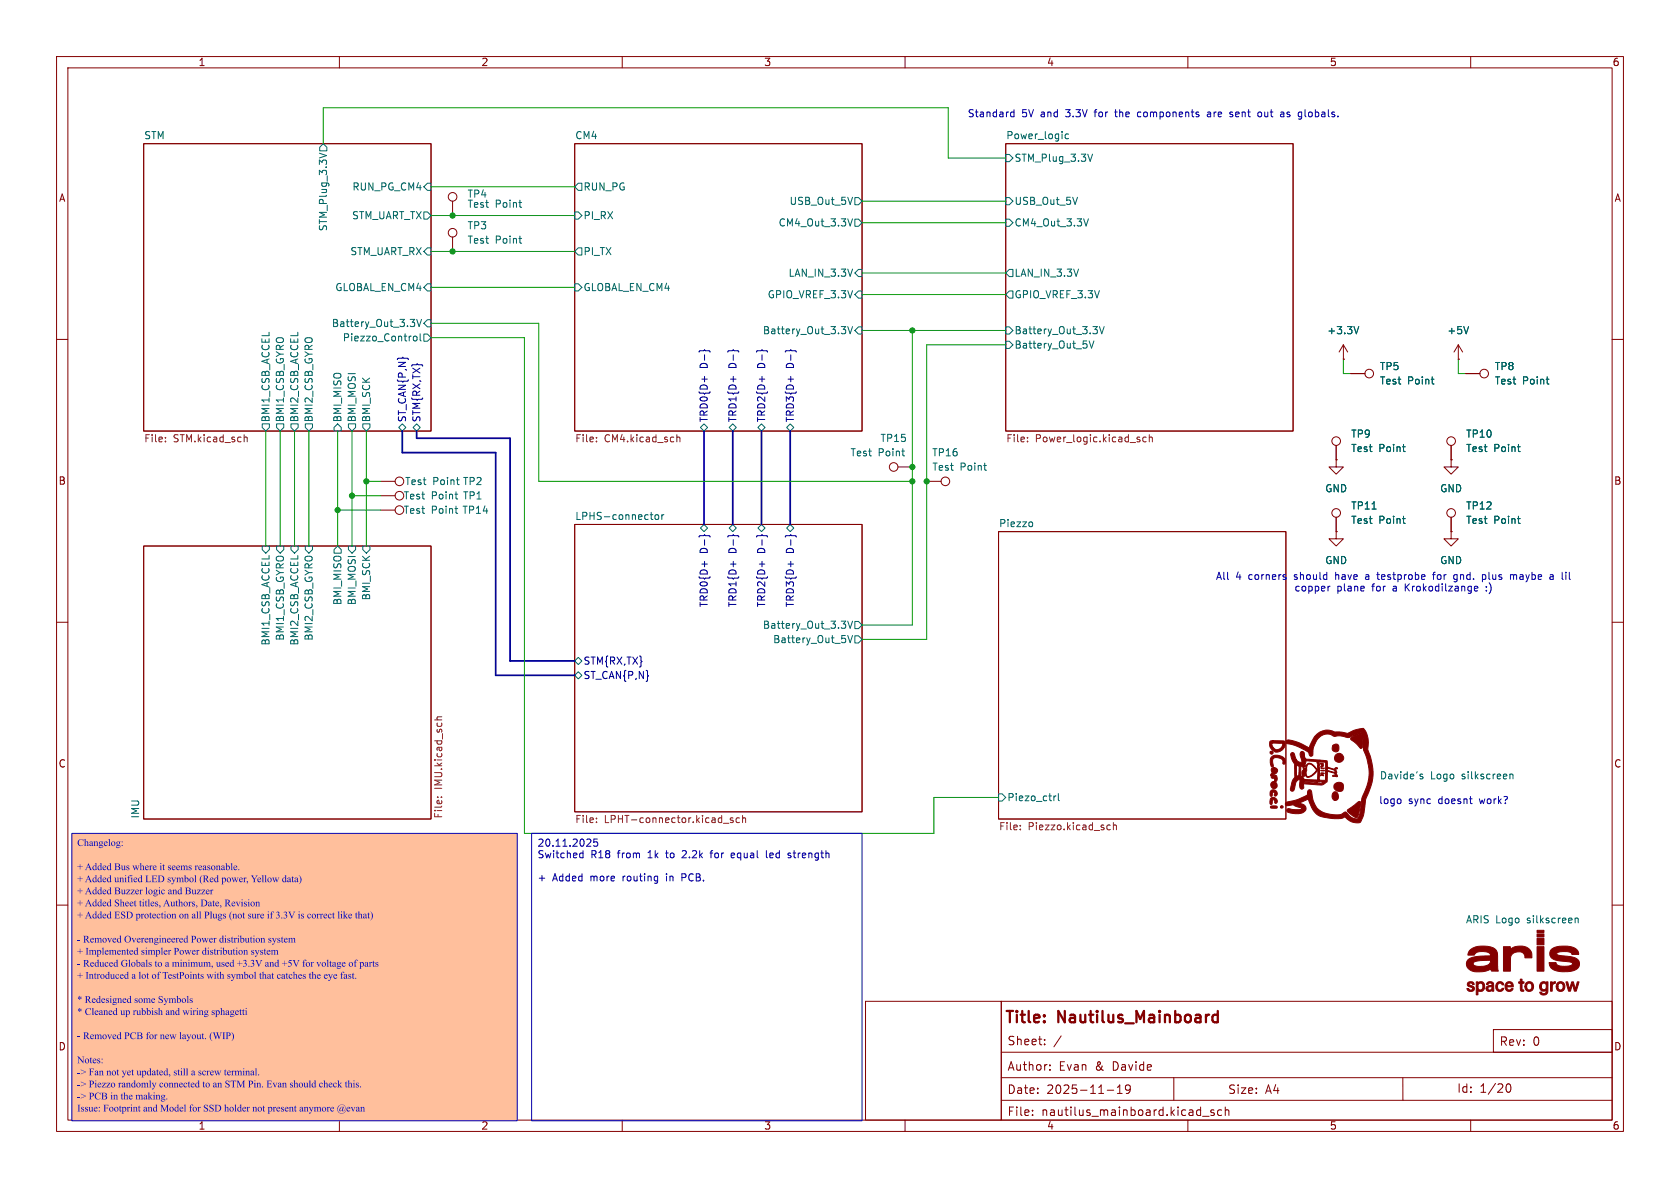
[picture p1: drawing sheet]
<svg xmlns="http://www.w3.org/2000/svg" width="297mm" height="210mm" viewBox="0 0 297 210" stroke-linecap="round" stroke-linejoin="round" font-family="sans-serif">
<g fill="none" stroke="#840000" stroke-width=".18">
<path d="M10 10h277v190h-277zM12 12h273v186h-273zM60 10v2M110 10v2M160 10v2M210 10v2M260 10v2M25.4 25.4h50.8v50.8h-50.8zM101.6 25.4h50.8v50.8h-50.8zM177.8 25.4h50.8v50.8h-50.8zM10 60h2M285 60h2"/>
<path d="M25.4 96.5h50.8v48.3h-50.8zM101.6 92.7h50.8v50.8h-50.8zM176.5 94h50.8v50.8h-50.8zM10 110h2M285 110h2M10 160h2M153 177h24v21h-24zM177 177h108v21h-108zM285 160h2M60 198v2M110 198v2M160 198v2"/>
<path d="M177 194.5h108M177 190.5h108M177 186h108M182.5 197v.2M182.5 196.3v.1M184.7 184.6v.1M184.7 183.8v.1M185.6 189v.2M185.6 188.3v.1M187.6 183.1l-1.3 2M195.7 192.7h1.2M197.5 193.3h.9"/>
<path d="M197.5 192.2l.5-.4v1.5M199.8 192.4l-.3 .3h-.3l-.2-.3 .1-.5 .4-.1 .2 .1a.99 .99 0 0 1-.3 1.4h-.3M207.5 190.5v4M210 198v2M212.6 197.3h1.2M214.6 196.3l-.3-.1-.3 .2 .1 .2 .5 .2v.3h-.6M216 196.3l-.5-.1-.2 .3v.4l.1 .2h.6M216.6 196.3l.2-.1 .4 .1 .1 .9M216.6 195.7v1.5M248 190.5v4M260 198v2M264 182h21v4h-21z"/>
<path d="M266.2 192.2l.2-.5 .2-.1a.81 .81 0 0 1 .6 .6 .81 .81 0 0 1-.3 .8h-.4l-.3-.5"/>
</g>
<path d="M214.5 179.5l.2-.1 .6 .1M215.3 178.7v2M214.5 180.6l.2 .1 .6-.1" fill="none" stroke="#840000" stroke-width=".4"/>
<path d="M12.7 147.3h78.7v50.8h-78.7z" fill="#ffbf9c"/>
<g fill="none" stroke="#840000" stroke-width=".18">
<path d="M25.4 25.4h50.8v50.8h-50.8zM80 35.6v2.5M101.6 25.4h50.8v50.8h-50.8zM177.8 25.4h50.8v50.8h-50.8zM80 41.9v2.6M236.2 78.7v2.6M237.5 63.5h.1M237.5 61l-.8 1.2M237.5 61l.8 1.2M237.5 61v2.5M238.8 66h2.5M256.5 78.7v2.6"/>
<path d="M257.8 63.5h.1M257.8 61l-.8 1.2M257.8 61l.8 1.2M257.8 61v2.5M259.1 66h2.5M25.4 96.5h50.8v48.3h-50.8zM67.3 85.1h2.5M67.3 90.2h2.5M67.3 87.6h2.5M101.6 92.7h50.8v50.8h-50.8zM158.7 82.6h2.6M163.8 85.1h2.6"/>
<path d="M176.5 94h50.8v50.8h-50.8zM236.2 81.3v1.3h1.3l-1.3 1.2-1.3-1.2h1.3M236.2 81.3h.1M236.2 94v1.3h1.3l-1.3 1.2-1.3-1.2h1.3M236.2 94h.1M236.2 91.4v2.6M256.5 81.3v1.3h1.3l-1.3 1.2-1.2-1.2h1.2M256.5 81.3h.1M256.5 94v1.3h1.3l-1.3 1.2-1.2-1.2h1.2M256.5 94h.1M256.5 91.4v2.6"/>
<circle cx="80" cy="34.8" r=".76"/>
<circle cx="80" cy="41.1" r=".76"/>
<circle cx="236.2" cy="78" r=".76"/>
<circle cx="242.1" cy="66" r=".76"/>
<circle cx="256.5" cy="78" r=".76"/>
<circle cx="262.4" cy="66" r=".76"/>
<circle cx="70.6" cy="85.1" r=".76"/>
<circle cx="70.6" cy="87.6" r=".76"/>
<circle cx="70.6" cy="90.2" r=".76"/>
<circle cx="158" cy="82.5" r=".76"/>
<circle cx="167.1" cy="85.1" r=".76"/>
<circle cx="236.2" cy="90.7" r=".76"/>
<circle cx="256.5" cy="90.7" r=".76"/>
</g>
<g fill="none" stroke="#006464" stroke-width=".18">
<path d="M56.5 27.1l1.2 .4-1.2 .4M57.1 25.4l.7 .6v.7h-1.3v-.7zM74.9 37.5h.7l.6 .6-.6 .6h-.7zM75.6 32.4h.6v1.3h-.6l-.7-.7zM91.7 35.8h.5M92.1 36.6h.1M101.6 37.5h.6l.7 .6-.7 .6h-.6zM102.2 32.4h.7v1.3h-.7l-.6-.7zM150.7 38.7l-.4 1.2M150.7 34.9l-.4 1.2M151.1 38.7h.7l.6 .7-.6 .6h-.7zM151.1 34.9h.7l.6 .7-.6 .6h-.7z"/>
<path d="M177.8 38.7h.6l.7 .7-.7 .6h-.6zM177.8 27.3h.6l.7 .6-.7 .7h-.6zM177.8 34.9h.6l.7 .7-.7 .6h-.6zM188.9 23.7h-.4l-.2 .2 .1 .6h.5M190.5 34.9l-.4 1.2M192.3 27.2l.4 1.3 .4-1.3M192.4 38.7l-.4 1.2M72.5 56.5h.8l-.4 .4M73.1 59.5l.2-.1 .4 .1v.5l-.1 .2-.3 .1-.2-.2zM73.2 57l.1 .2-.1 .5M73.7 56.5l.4 1.2 .4-1.2M74.3 59v1.1l.2 .2"/>
<path d="M74.9 59.1h.7l.6 .6-.6 .6h-.7zM75.6 50.2h.6v1.2h-.6l-.7-.6zM75.6 43.8h.6v1.3h-.6l-.7-.6zM75.6 56.5h.6v1.3h-.6l-.7-.6zM91.7 42.2h.5M92.1 43h.1M101.6 50.2h.6l.7 .6-.7 .6h-.6zM102.2 43.8h.7v1.3h-.7l-.6-.6zM148.7 57.7h.8l-.4 .5M149.4 58.3l.1 .2-.1 .4M149.9 57.7l.4 1.3 .4-1.3M150.7 47.6l-.4 1.2"/>
<path d="M151.8 51.4h.6v1.3h-.6l-.7-.6zM151.8 47.6h.6v1.3h-.6l-.7-.6zM151.8 57.8h.6v1.3h-.6l-.7-.7zM177.8 48.3l.6-.7h.7v1.3h-.7zM177.8 57.8h.6l.7 .6-.7 .7h-.6zM178.4 51.4h.7v1.3h-.7l-.6-.6zM190.7 47.6l-.5 1.2M193.2 57.7h.8l-.4 .5M193.9 58.3l.1 .2-.1 .4M194.4 57.7l.4 1.3 .4-1.3M240.2 57.7l-.4 1.3M259.6 57.7l-.4 1.3"/>
<path d="M46.4 74.9h1.2v.7l-.6 .6-.6-.6zM48.9 74.9h1.3v.7l-.7 .6-.6-.6zM51.4 74.9h1.3v.7l-.6 .6-.7-.6zM54 74.9h1.2v.7l-.6 .6-.6-.6zM59.7 74.9l.6 .7v.6h-1.2v-.6zM61.6 74.9h1.3v.7l-.7 .6-.6-.6zM64.1 74.9h1.3v.7l-.6 .6-.7-.6zM70.5 75.6l.6-.7 .7 .7-.7 .6zM73 75.6l.7-.7 .6 .7-.6 .6zM123.8 75.6l.7-.7 .6 .7-.6 .6zM128.9 75.6l.6-.7 .7 .7-.7 .6zM134 75.6l.6-.7 .7 .7-.7 .6z"/>
<path d="M139.1 75.6l.6-.7 .6 .7-.6 .6zM159.4 79.7h.5M177.8 60.3h.6l.7 .7-.7 .6h-.6zM192.5 60.3l.5 1.2 .4-1.2M247.9 79h.5M248.3 79.8h.1M253 67h.5M253.4 67.9h.1M268.3 79h.4M268.6 79.8h.1M273.3 67h.5M273.7 67.9h.1"/>
<path d="M46.4 96.5h1.2v.7l-.6 .6-.6-.6zM48.9 96.5h1.3v.7l-.7 .6-.6-.6zM51.4 96.5h1.3v.7l-.6 .6-.7-.6zM54 96.5h1.2v.7l-.6 .6-.6-.6zM59.1 97.2l.6-.7 .6 .7v.6h-1.2zM61.6 96.5h1.3v.7l-.7 .6-.6-.6zM64.1 96.5h1.3v.7l-.6 .6-.7-.6zM80.4 89.9h.5M80.4 87.4h.5M80.8 90.7h.1M80.8 88.2h.1M114.9 91h.5"/>
<path d="M115.2 91.8h.2M115.9 91h.3l.3 .2v.4l-.3 .2h-.3l-.1-.2zM117 91v.8M117.4 91l-.4 .2M123.8 93.3l.7-.6 .6 .6-.6 .7zM128.9 93.3l.6-.6 .7 .6-.7 .7zM134 93.3l.6-.6 .7 .6-.7 .7zM139.1 93.3l.6-.6 .6 .6-.6 .7zM159.8 80.6h.1M173.9 82.3h.5M174.3 83.1h.1M182.3 92.3l.3 .2v.4l-.3 .2"/>
<path d="M242.6 90h.7M247.9 91.7h.5M248.3 92.5h.1M268.3 91.7h.4M268.6 92.5h.1M101.6 116.8l.6-.6 .7 .6-.7 .7zM101.6 119.4l.6-.7 .7 .7-.7 .6zM148.7 109.8h.8l-.4 .5M149.4 110.3l.1 .2-.1 .5M149.9 109.8l.4 1.3 .4-1.3M149.9 112.3l.4 1.3 .4-1.3M151.1 109.9h.7l.6 .6-.6 .6h-.7z"/>
<path d="M151.1 112.4h.7l.6 .6-.6 .7h-.7zM251.1 137.2l.4 .1 .1 .2-.2 .2-.4-.1M251.1 136.9h.4M266.9 137l.2-.2 .3 .1 .1 .8M266.9 136.8v.9M176.5 140.3h.7l.6 .7-.6 .6h-.7zM186.3 140.7v.8M186.7 140.7l-.4 .2M187.1 140.3v1.1l.2 .1M278.5 162.3v.8M278.5 162.4l.1-.1 .3 .1 .1 .7"/>
</g>
<g fill="none" stroke="#725600" stroke-width=".18">
<path d="M29.2 78v.1M29.2 77.3v.1M43.2 77.4l.1-.1h.3l.1 .8M105.4 77.3v.1M105.4 78v.1M119.7 77.4l.1-.1h.3l.1 .8M119.7 76.8v1.3M181.6 78v.1M181.6 77.3v.1M201.5 77.7v.3M202.6 77.3h-.3l-.3 .2 .2 .5h.4M203.2 77.4l.2-.1h.3v.8"/>
<path d="M203.2 76.8v1.3M76.8 127.3h1.3M78.1 126.7l-.8 .1v.3l.1 .2M77.3 140.9h.1M78 140.9h.1M105.4 145.3v.1M105.4 144.6v.2M127.9 145.5h1M129.6 144.6h-.3l-.2 .2 .1 .1 .4 .2v.3h-.5M130.7 144.6h-.3l-.3 .2 .1 .6h.5M131.3 144.7l.2-.1h.3v.8M131.3 144.1v1.3"/>
<path d="M180.4 146.6v.1M180.4 145.9v.1M195.8 146.6h.5M195.8 145.9h.5M196.8 146l.2-.2 .3 .1 .1 .8M196.8 145.4v1.3"/>
</g>
<g fill="none" stroke="#000084" stroke-width=".18">
<path d="M123.6 62.2l.2-.2h.6l.2-.2 .1 .2h.6l.2 .2M124.6 66.5v1M128.7 62.2l.1-.2h.7l.1-.2 .2 .2h.6l.2 .2M129.6 66.5v1M133.7 62.2l.2-.2h.6l.2-.2 .2 .2h.6l.2 .2M134.7 66.5v1M138.8 62.2l.2-.2h.6l.2-.2 .2 .2h.6l.2 .2M139.8 66.5v1M123.6 94.9l.2-.2h.6l.2-.2 .1 .2h.6l.2 .2M124.6 99.2v1M128.7 94.9l.1-.2h.7l.1-.2 .2 .2h.6l.2 .2M129.6 99.2v1"/>
<path d="M133.7 94.9l.2-.2h.6l.2-.2 .2 .2h.6l.2 .2M134.7 99.2v1M138.8 94.9l.2-.2h.6l.2-.2 .2 .2h.6l.2 .2M139.8 99.2v1"/>
</g>
<g fill="#840000" stroke="#840000" stroke-width=".18">
<path d="M259.5 173.7l.5-.2a.54 .54 0 0 1 .6 .5h-.3a.27 .27 0 0 0-.3-.3 .27 .27 0 0 0-.2 .4l.2 .1a.57 .57 0 0 1 .6 .7 .57 .57 0 0 1-.8 .3l-.3-.1-.2-.4h.3a.32 .32 0 0 0 .4 .4 .32 .32 0 0 0 .2-.5l-.2-.1a.51 .51 0 0 1-.5-.2 .51 .51 0 0 1 0-.6z"/>
<path d="M261 173.6h.3v.2a.7 .7 0 0 1 .9-.2 .7 .7 0 0 1 .3 .9 .71 .71 0 0 1-.4 .7 .71 .71 0 0 1-.8-.1v.8h-.3v-1.5h.3a.48 .48 0 0 0 .5 .6 .48 .48 0 0 0 .4-.7 .45 .45 0 0 0-.5-.5 .45 .45 0 0 0-.4 .6h-.3z"/>
<path d="M259.9 168a4.1 4.1 0 0 1 4.5-.1 2.4 2.4 0 0 1 .4 1.8l.1 2h-1.2l-.1-.4a4 4 0 0 1-3.9 0l-.4-.4-.1-.6h1.2a1.43 1.43 0 0 0 1.5 .5h.3a1.15 1.15 0 0 0 1.3-1h-.4a6.2 6.2 0 0 0-2.6 .4l-.1 .1h-1.2a1.48 1.48 0 0 1 1.7-1.2l2.6-.1a.65 .65 0 0 0-.9-.8h-.6a1.31 1.31 0 0 0-1.4 .6h-1.1l.1-.4z"/>
<path d="M263 173.7a.68 .68 0 0 1 .8-.1 .68 .68 0 0 1 .3 .8v.8h-.3v-.2l-.3 .2a.56 .56 0 0 1-.8-.4h.3a.41 .41 0 0 0 .6 .2 .41 .41 0 0 0 .2-.6h-.3a.38 .38 0 0 0-.5 .4h-.3a.67 .67 0 0 1 .8-.6h.3a.35 .35 0 0 0-.3-.4 .35 .35 0 0 0-.4 .2h-.3z"/>
<path d="M264.6 173.8a.69 .69 0 0 1 .7-.3 .69 .69 0 0 1 .6 .6h-.3a.43 .43 0 0 0-.6-.3 .43 .43 0 0 0-.3 .6 .43 .43 0 0 0 .3 .6 .43 .43 0 0 0 .5-.3h.4a.77 .77 0 0 1-1.1 .5 .77 .77 0 0 1-.3-1.1z"/>
<path d="M266.3 173.7a.73 .73 0 0 1 .9-.1 .73 .73 0 0 1 .3 .9h-1.1a.47 .47 0 0 0 .3 .5 .47 .47 0 0 0 .6-.2h.1a.54 .54 0 0 1-.7 .5 .8 .8 0 0 1-.6-1.1h1.1a.42 .42 0 0 0-.4-.4 .42 .42 0 0 0-.4 .4h-.3z"/>
<path d="M265.8 167.3h1.2v.6a2.52 2.52 0 0 1 3.7 .4l.1 1h-1.2a1.19 1.19 0 0 0-1.9-.9 1.5 1.5 0 0 0-.7 1.8v1.5h-1.2z"/>
<path d="M268.8 173.1h.3v.5h.3v.2h-.3v1.1a.19 .19 0 0 1 .3 .1 .19 .19 0 0 1-.1 .3 .19 .19 0 0 1-.2-.1l-.3-.2v-1.2h-.3v-.2h.3z"/>
<path d="M269.9 173.7a.82 .82 0 0 1 1.1 .2 .82 .82 0 0 1-.1 1.1 .82 .82 0 0 1-1.2 0l-.1-.6h.3a.5 .5 0 0 0 .6 .6 .5 .5 0 0 0 .3-.8 .47 .47 0 0 0-.6-.4 .47 .47 0 0 0-.3 .6h-.3z"/>
<path d="M271.7 164.5h1.3v.3h-1.3z"/>
<path d="M271.7 165.1h1.3v.5h-1.3z"/>
<path d="M271.7 165.9h1.3v1.1h-1.3z"/>
<path d="M271.7 167.3h1.3v4.4h-1.3z"/>
<path d="M272.4 173.8a.68 .68 0 0 1 1-.1v-.1h.3l-.1 1.2a.8 .8 0 0 1-.3 1 .8 .8 0 0 1-1.1-.3v-.1h.3a.48 .48 0 0 0 .6 .2 .48 .48 0 0 0 .3-.6 .68 .68 0 0 1-.9 .1 .68 .68 0 0 1-.3-.7h.3a.48 .48 0 0 0 .6 .5 .48 .48 0 0 0 .3-.7 .44 .44 0 0 0-.6-.4 .44 .44 0 0 0-.3 .6h-.3z"/>
<path d="M274.1 173.6h.3v.2l.6-.3v.3l-.5 .3-.1 1.1h-.3z"/>
<path d="M275.4 173.7a.83 .83 0 0 1 1.2 .2 .83 .83 0 0 1-.2 1.2 .83 .83 0 0 1-1.2-.3l-.1-.4h.3a.5 .5 0 0 0 .6 .6 .5 .5 0 0 0 .3-.8 .46 .46 0 0 0-.5-.4 .46 .46 0 0 0-.4 .6h-.3z"/>
<path d="M274.2 167.9a4.5 4.5 0 0 1 4.5-.1l.3 .4 .1 .5h-1.2a1.25 1.25 0 0 0-1.4-.5h-.6a.51 .51 0 0 0-.7 .5l.7 .2a5.1 5.1 0 0 1 3.1 .8 1.28 1.28 0 0 1 0 1.4 1.28 1.28 0 0 1-1.2 .6 5.1 5.1 0 0 1-3.5-.6l-.4-.5v-.4h1.2a1.12 1.12 0 0 0 1.4 .6l1-.1a.37 .37 0 0 0 .5-.3 .37 .37 0 0 0-.5-.4h-.7a4 4 0 0 1-2.7-.8 1.13 1.13 0 0 1 .1-1.3z"/>
<path d="M276.8 173.6h.1a.43 .43 0 0 1 .4 .6l.2 .7 .4-1.3h.2l.4 1.3 .4-1.3h.2l-.4 1.6h-.4l-.3-1.3-.2 .9a.29 .29 0 0 1-.2 .4 .29 .29 0 0 1-.3-.1z"/>
<path d="M224.5 131.1l.5-.2-.1 .5a.93 .93 0 0 0 .8 1.1 .93 .93 0 0 0 1.1-.9v-.2l-1.8-.1v-.4l1.6 .1a.46 .46 0 0 1 .6 .1 .46 .46 0 0 1 0 .5 1.38 1.38 0 0 1-1.7 1.3 1.38 1.38 0 0 1-1-1.8z"/>
<path d="M235.6 131.8a.66 .66 0 0 1 .9-.1 .66 .66 0 0 1 .1 .9 .66 .66 0 0 1-.9 .1l-.2-.3z"/>
<path d="M224.7 133.9a1.62 1.62 0 0 1 2.5 .6 .34 .34 0 0 1 0 .4 .34 .34 0 0 1-.4 .1 .82 .82 0 0 0-.9-1.1 .71 .71 0 0 0-.9 .3 .71 .71 0 0 0 0 .9l.1 .3a.21 .21 0 0 1-.2 .2 .21 .21 0 0 1-.2-.2l-.1-.9z"/>
<path d="M233.4 134.9a.35 .35 0 0 1 .6 .3 .35 .35 0 0 1-.5 .3l.3-.1-.2-.2 .1-.1z"/>
<path d="M233.5 135.7l.3 .1z"/>
<path d="M234 135.8h.1v.1z"/>
<path d="M233.5 136.2h.6l-.3 .1z"/>
<path d="M224.8 135.9l.4-.2v.5l.2 .1v-.1l-.2-.1v-.4a.6 .6 0 0 1 .7 .6 .6 .6 0 0 1-.6 .6l-.2 .2a.44 .44 0 0 1 .6 .2 .53 .53 0 0 1-.3 .8l-.1-.1 .1-.4h-.3a.58 .58 0 0 1-.4-.7l.2-.3-.2-.4z"/>
<path d="M233.5 136.7h.6l-.3 .1 .2 .3-.3-.1-.3 .1 .2-.2z"/>
<path d="M224.9 138.3l.3-.1-.1 .5 .1 .3 .1-.3-.1-.1v-.4a.63 .63 0 0 1 .6 .7 .63 .63 0 0 1-.9 .4 .63 .63 0 0 1 0-1z"/>
<path d="M228.3 133.1a.46 .46 0 0 1 .5 .1 .46 .46 0 0 1 .1 .5 2.16 2.16 0 0 1 .3 1.6l.1 1.9a.4 .4 0 0 0 .3-.6l.1-1.1-.5-.2v-1a.56 .56 0 0 0 1 .3l-.1-.3a.99 .99 0 0 1 .1-1.5l.3 .2v2.5a.64 .64 0 0 1-.1 .9v.2l.2-.2a.25 .25 0 0 1 0 .3 .25 .25 0 0 1-.2 .1v.3l.3-.4 .1-.5h-.1v-.3l.1 .1a.41 .41 0 0 0-.3-.7v-2.3l.1 .4a1.96 1.96 0 0 1 .1 1.9h.2a.86 .86 0 0 1 1.5 .2l.4 .6-.3-.3a1.12 1.12 0 0 0-1.3-.7l-.2 .5v.7a.85 .85 0 0 0 .2 1 2.74 2.74 0 0 0 1.6-1.1 1.7 1.7 0 0 1-1.8 1.1l-.2-.2-.5 .2a1.12 1.12 0 0 1 .2-1.3l-.2-.6-.3 .1-.1 1.6 .1 .1a.88 .88 0 0 1 .5 1l1.8 .2h.2v-.2l-2-.1v-.4l2.4 .2 .1-2.7-.2-.5-1.9-.2v-.3l2.5 .2v.3l-.3 .1 .2 .4-.1 3-.4 .2 .7 .1 .5-.2-.8-.1v-.3h1.1l.1-3.2h-1v-.3l1.2 .1 .1 1.5a.39 .39 0 0 0 .5 .3l.7 .2a.31 .31 0 0 0 0-.3 .31 .31 0 0 0-.3-.2l-.9-.2v-.2l1.2 .4 .2-.3h.3v.2h-.2v.2l.2 1.2-.8-.1v-.1l.5-.1a.64 .64 0 0 0-.8-.5l-.6-.1-.1 1.2a1.07 1.07 0 0 1-.9 1.2l-3.3-.2 .1 .7-.1 .1a.39 .39 0 0 1-.5 0 .39 .39 0 0 1-.1-.4v-1.1a.87 .87 0 0 0-.8 1 .84 .84 0 0 1-.5 1 .64 .64 0 0 1-.2-1l.3-1.2a.82 .82 0 0 0 .3-.9v-1.7l-.6-1a.82 .82 0 0 1 0-1z"/>
<path d="M224.7 139.8a.62 .62 0 0 1 .9 0 .62 .62 0 0 1-.2 .9l-.1-.1a.27 .27 0 0 0 .1-.4 .27 .27 0 0 0-.4-.1v.1a.4 .4 0 0 1-.4 .6l-.1-.5z"/>
<path d="M235.7 140.1a.58 .58 0 0 1 .7 0 .58 .58 0 0 1 .2 .6 .59 .59 0 0 1-.5 .8 .59 .59 0 0 1-.6-.7z"/>
<path d="M224.6 141.1a.65 .65 0 0 1 .9 0 .65 .65 0 0 1 .1 .9l-.2-.1a.34 .34 0 0 0 0-.4 .34 .34 0 0 0-.4-.1l-.1 .7-.2 .1a.76 .76 0 0 1-.1-1.1z"/>
<path d="M227.4 130.9a1.57 1.57 0 0 1 1.6 .2l2.5 1.1a3.9 3.9 0 0 1 2.9-3.1h.9l.7 .3 1.8 .1a.8 .8 0 0 0 1-.1l.7-.4 1.1-.2a.85 .85 0 0 1 1 .9 6.8 6.8 0 0 1 .2 2.9 9.2 9.2 0 0 1-.3 8.6l-.1 .3a7.7 7.7 0 0 1-.8 3.7 1.87 1.87 0 0 1-2.5-.5l-.4-.3-.1 .1a7.1 7.1 0 0 1-4.4-.3 5.5 5.5 0 0 1-1.9-2.9l-1.6 .7 .3 .1a.84 .84 0 0 1 .9 .8 .84 .84 0 0 1-.8 .9 3.7 3.7 0 0 1-2.6-.4 .43 .43 0 0 1 .2-.5 .43 .43 0 0 1 .5 .1 2.3 2.3 0 0 0 2-.1l-1.6-.6-.8 .1a.4 .4 0 0 1-.6-.3 .4 .4 0 0 1 .6-.4 9.4 9.4 0 0 0 3.3-1.2l.1-.5 .1-.3a.43 .43 0 0 1 .5 0 .43 .43 0 0 1 .1 .5 3.6 3.6 0 0 0 3.9 3.8 2.11 2.11 0 0 0 2-.5l.5 .4a1.75 1.75 0 0 0 1.7 .8 13.3 13.3 0 0 0 .8-3.8 9 9 0 0 0 .2-8.5v-.1a4.5 4.5 0 0 0-.2-2.3l.1 .5a2 2 0 0 1-.2 1.8h-.2l-.6-.7-.8-.7a.38 .38 0 0 1-.3-.4 .38 .38 0 0 1 .5-.3l.4-.2a.9 .9 0 0 1 1.1-.2 .31 .31 0 0 0-.3-.3 .31 .31 0 0 0-.3 .2l-1.2 .4a1.21 1.21 0 0 1-1.5 .1l-1.8-.1a2.16 2.16 0 0 0-3.2 1.3l-.3 .9-.1 .7a.43 .43 0 0 1 0 .5 .43 .43 0 0 1-.5 .1l-.2-.4a5.9 5.9 0 0 0-3.6-1.7l-.4-.1z"/>
<path d="M224.6 142.6l.6-.1a.39 .39 0 0 1 .6 .2l-.3 .2a.71 .71 0 0 1-.9-.3z"/>
<path d="M238.2 143.2l1.5-1.1a.55 .55 0 0 1 .8-.3l-.2 1.7a.99 .99 0 0 1-.5 1.1l-.4-.2a2.19 2.19 0 0 1-1.2-1.2z"/>
<circle cx="224.8" cy="133" r=".27"/>
<circle cx="236.7" cy="134" r=".81"/>
<circle cx="236.7" cy="139.1" r=".86"/>
<circle cx="226.6" cy="142.7" r=".24"/>
</g>
<path d="M71.1 76.2v3.8h16.5v39.4h14M73.7 76.2v1.3h16.5v39.3h11.4M124.5 76.2v16.5M129.5 76.2v16.5M134.6 76.2v16.5M139.7 76.2v16.5" fill="none" stroke="#000084" stroke-width=".3"/>
<g fill="none" stroke="#009600" stroke-width=".18">
<path d="M57.1 25.4v-6.3h110.5v8.8h10.2M76.2 38.1h25.4M76.2 33h25.4M152.4 35.6h25.4M152.4 39.4h25.4M76.2 44.5h25.4M76.2 57.2h19v27.9h66.1M76.2 59.7h16.5v87.6h72.4v-6.3h11.4M76.2 50.8h25.4M152.4 58.4h25.4M152.4 48.3h25.4M152.4 52.1h25.4"/>
<path d="M161.3 58.4v52.1h-8.9M47 76.2v20.3M49.5 76.2v20.3M52.1 76.2v20.3M54.6 76.2v20.3M59.7 76.2v20.3M62.2 76.2v20.3M64.8 76.2v20.3M177.8 61h-14v52h-11.4M237.5 63.5v2.5h1.3M257.8 63.5v2.5h1.3M59.7 90.2h7.6"/>
<path d="M62.2 87.6h5.1M64.8 85.1h2.5"/>
</g>
<path d="M12.7 147.3h78.7v50.8h-78.7z" fill="none" stroke="#0000c2" stroke-width=".18"/>
<g fill="#0000c2">
<path d="M14.8 148.4l.3-.1v.6l.2-.2 .2 .1 .2 .7h-.4l.2-.1-.1-.5-.1-.1-.2 .1v.5l.2 .1h-.4l.1-.1v-.8z"/>
<path d="M19.1 148.4l.3-.1v1.1l.1 .1h-.4l.2-.1v-.8z"/>
<path d="M15.6 152.6l.7 1.2h-.5l.1-.1-.1-.3h-.4l-.2 .3 .2 .1h-.4l.3-.4h.5l-.2-.5-.3 .5z"/>
<path d="M16.8 152.7l.2-.1 .1 1.1h.1l-.3 .1v-.1l-.4 .1-.2-.3v-.1h.2l.1 .3h.3l-.1-.6h-.2l-.1 .3h-.2l.3-.4 .3 .1v-.4z"/>
<path d="M17.7 152.7l.2-.1v1.1h.2l-.3 .1v-.1l-.4 .1-.2-.3v-.1h.2l.1 .3h.3l-.1-.6h-.2l-.1 .3h-.2l.3-.4 .3 .1v-.4z"/>
<path d="M19.3 152.7l.3-.1v1.1h.1l-.2 .1v-.1l-.4 .1-.2-.3v-.1h.2l.1 .3h.3l-.1-.6h-.2l-.1 .3h-.2l.2-.4 .4 .1v-.4z"/>
<path d="M24.7 152.7l.3-.1v.6l.2-.2 .2 .1 .2 .7h-.4l.1-.2v-.4l-.1-.1-.2 .1v.5l.1 .1h-.4l.1-.1v-.8z"/>
<path d="M39.8 152.7l.3-.1v.6a.39 .39 0 0 1 .6 .2 .39 .39 0 0 1-.5 .4l-.2-.1v-.5h.1v.5a.27 .27 0 0 0 .4-.3 .27 .27 0 0 0-.4-.2h-.1l-.1-.5z"/>
<path d="M40.8 152.7l.2-.1v1.1l.2 .1h-.4l.1-.1v-.8z"/>
<path d="M16.8 154.8l.2-.1 .1 1.1 .1 .1-.3 .1v-.1h-.4l-.2-.2v-.2h.2l.1 .3h.3l-.1-.6h-.2l-.1 .3h-.2l.3-.3h.3v-.4z"/>
<path d="M17.7 154.8l.2-.1v1.1l.2 .1-.3 .1v-.1h-.4l-.2-.2v-.2h.2l.1 .3h.3l-.1-.6h-.2l-.1 .3h-.2l.3-.3h.3v-.4z"/>
<path d="M19.3 154.8l.3-.1v1.1l.1 .1-.2 .1v-.1h-.4l-.2-.2v-.2h.2l.1 .3h.3l-.1-.6h-.2l-.1 .3h-.2l.2-.3h.4v-.4z"/>
<path d="M22.8 154.8l.2-.1 .2 .1v.1l-.2-.1-.2 .1v.2l.2 .1h-.2v.6l.2 .1h-.5l.2-.1v-.6l-.2-.1h.2z"/>
<path d="M24.8 154.8l.3-.1v1.1l.1 .1-.2 .1-.1-.1h-.3l-.2-.2v-.2h.1l.2 .3h.2l-.1-.6h-.1l-.2 .3h-.1l.2-.3h.3v-.4z"/>
<path d="M32.5 154.8l.3-.1v.6a.39 .39 0 0 1 .6 .2 .39 .39 0 0 1-.5 .5l-.2-.1v-.6h.1v.5a.27 .27 0 0 0 .4-.2 .27 .27 0 0 0-.4-.3h-.1l-.1-.4z"/>
<path d="M34.4 154.8l.2-.1v1.1l.2 .1h-.4l.1-.1v-.8z"/>
<path d="M35.6 154.8l.2-.1a1.2 1.2 0 0 0 0 1.6l-.3-.2-.2-.5 .1-.5z"/>
<path d="M38.3 154.8l.3-.1v1.1l.1 .1-.2 .1-.1-.1h-.3l-.2-.2v-.2h.1l.1 .3h.3l-.1-.6h-.2l-.1 .3h-.1l.2-.3h.3v-.4z"/>
<path d="M46.3 154.8l.2-.1 .1 1.1 .1 .1h-.4l.1-.1v-.8z"/>
<path d="M46.8 154.8l.2-.1v1.1l.2 .1h-.4l.1-.1v-.8z"/>
<path d="M50.3 154.8l.3-.1v1.1l.1 .1-.2 .1-.1-.1h-.3l-.2-.2v-.2h.1l.2 .3h.2l-.1-.6h-.1l-.2 .3h-.1l.2-.3h.3v-.4z"/>
<path d="M52.8 154.7a.92 .92 0 0 1 0 1.6 1.2 1.2 0 0 0 0-1.6z"/>
<path d="M15.6 156.9l.7 1.2h-.5l.1-.1-.1-.3h-.4l-.2 .3 .2 .1h-.4l.3-.5h.5l-.2-.5-.3 .5z"/>
<path d="M16.8 156.9l.2-.1 .1 1.1 .1 .1-.3 .1v-.1l-.4 .1-.2-.3v-.2h.2l.1 .4 .3-.1-.1-.6h-.2l-.1 .3h-.2l.3-.3h.3v-.3z"/>
<path d="M17.7 156.9l.2-.1v1.1l.2 .1-.3 .1v-.1l-.4 .1-.2-.3v-.2h.2l.1 .4 .3-.1-.1-.6h-.2l-.1 .3h-.2l.3-.3h.3v-.3z"/>
<path d="M19.3 156.9l.3-.1v1.1l.1 .1-.2 .1v-.1l-.4 .1-.2-.3v-.2h.2l.1 .4 .3-.1-.1-.6h-.2l-.1 .3h-.2l.2-.3h.4v-.3z"/>
<path d="M25.7 156.9l.3-.1v1.2l.1 .1h-.4l.1-.1v-.8z"/>
<path d="M31.8 156.9l.3-.1v1.1l.1 .1-.2 .1v-.1l-.4 .1-.2-.3v-.2h.2l.1 .4 .3-.1-.1-.6h-.2l-.1 .3h-.2l.2-.3h.4l-.1-.3z"/>
<path d="M16.8 159.1l.2-.1 .1 1.1h.1l-.3 .1v-.1l-.4 .1-.2-.3v-.1h.2l.1 .3h.3l-.1-.6h-.2l-.1 .3h-.2l.3-.4 .3 .1v-.4z"/>
<path d="M17.7 159.1l.2-.1v1.1h.2l-.3 .1v-.1l-.4 .1-.2-.3v-.1h.2l.1 .3h.3l-.1-.6h-.2l-.1 .3h-.2l.3-.4 .3 .1v-.4z"/>
<path d="M19.3 159.1l.3-.1v1.1h.1l-.2 .1v-.1l-.4 .1-.2-.3v-.1h.2l.1 .3h.3l-.1-.6h-.2l-.1 .3h-.2l.2-.4 .4 .1v-.4z"/>
<path d="M21.2 159.1l.3-.1v.6l.2-.2 .2 .1 .1 .7h-.3l.1-.2v-.4l-.1-.1-.2 .1v.5l.1 .1h-.4l.1-.1v-.8z"/>
<path d="M26.1 159.1l.3-.1v1.1l.1 .1h-.4l.1-.1v-.8z"/>
<path d="M31.5 159.1l.3-.1v.6l.2-.2 .2 .1 .2 .7h-.4l.1-.2v-.4l-.1-.1-.2 .1v.5l.1 .1h-.4l.1-.1v-.8z"/>
<path d="M16.8 161.2l.2-.1 .1 1.1 .1 .1-.3 .1v-.1h-.4l-.2-.2v-.2h.2l.1 .3h.3l-.1-.6h-.2l-.1 .3h-.2l.3-.3h.3v-.4z"/>
<path d="M17.7 161.2l.2-.1v1.1l.2 .1-.3 .1v-.1h-.4l-.2-.2v-.2h.2l.1 .3h.3l-.1-.6h-.2l-.1 .3h-.2l.3-.3h.3v-.4z"/>
<path d="M19.3 161.2l.3-.1v1.1l.1 .1-.2 .1v-.1h-.4l-.2-.2v-.2h.2l.1 .3h.3l-.1-.6h-.2l-.1 .3h-.2l.2-.3h.4v-.4z"/>
<path d="M34.7 161.2l.3-.1v1.1l.1 .1h-.4l.1-.1v-.8z"/>
<path d="M35.2 161.2l.3-.1v1.1l.1 .1h-.4l.1-.1v-.8z"/>
<path d="M37.1 161.2l.3-.1v1.1l.1 .1h-.4l.1-.1v-.8z"/>
<path d="M40.8 161.2l.2-.1a1.2 1.2 0 0 0 0 1.6l-.3-.2-.2-.5 .1-.5z"/>
<path d="M48 161.2l.2-.1 .2 .1v.1l-.2-.1-.1 .1-.1 .2 .2 .1h-.2v.6l.2 .1h-.5l.2-.1v-.6l-.2-.1h.2z"/>
<path d="M59.7 161.2l.3-.1v1.1l.1 .1h-.4l.1-.1v-.8z"/>
<path d="M60.6 161.2l.3-.1v.8l.3-.3-.1-.1h.4l-.4 .4 .4 .4h-.4l-.2-.4v.4h.1h-.4l.2-.1v-.9z"/>
<path d="M63.2 161.2l.3-.1v.6l.2-.2 .2 .1 .2 .7h-.4l.2-.1-.1-.5-.1-.1-.2 .1v.5l.2 .1h-.4l.1-.1v-.8z"/>
<path d="M65.4 161.1a.92 .92 0 0 1 0 1.6 1.2 1.2 0 0 0 0-1.6z"/>
<path d="M21.1 165.5l.3-.1v1.1h.1l-.2 .1-.1-.1-.3 .1-.2-.3v-.1h.1l.1 .3h.3l-.1-.6h-.1l-.2 .3h-.1l.2-.4 .3 .1v-.4z"/>
<path d="M32.9 165.5l.3-.1v1.1h.1l-.2 .1-.1-.1-.3 .1-.2-.3v-.1h.1l.1 .3h.3l-.1-.6h-.2l-.1 .3h-.1l.2-.4 .3 .1v-.4z"/>
<path d="M39.2 165.5l.3-.1v1.1h.1l-.2 .1-.1-.1-.3 .1-.2-.3v-.1h.1l.2 .3h.2l-.1-.6h-.1l-.2 .3h-.1l.2-.4 .3 .1v-.4z"/>
<path d="M42.4 165.5l.2-.1v.6a.39 .39 0 0 1 .7 .2 .39 .39 0 0 1-.5 .4l-.3-.1v-.5h.1v.5a.29 .29 0 0 0 .5-.3 .27 .27 0 0 0-.5-.2h-.1v-.5z"/>
<path d="M18 167.6l.3-.1v1.1l.1 .1h-.4l.1-.1v-.8z"/>
<path d="M24.1 167.6l.2-.1 .1 1.1 .1 .1-.3 .1v-.1h-.3l-.2-.2v-.2h.1l.1 .3h.3l-.1-.6h-.2l-.1 .3h-.1l.2-.3h.3v-.4z"/>
<path d="M28.4 167.6l.3-.1v1.1l.1 .1h-.4l.2-.1v-.8z"/>
<path d="M36.2 167.6l.2-.1v1.1l.2 .1-.3 .1v-.1h-.4l-.2-.2v-.2h.2l.1 .3h.3l-.1-.6h-.2l-.1 .3h-.2l.3-.3h.3v-.4z"/>
<path d="M39.3 167.6l.3-.1v.6a.39 .39 0 0 1 .6 .2 .39 .39 0 0 1-.5 .5l-.2-.1v-.6h.1v.5a.27 .27 0 0 0 .4-.2 .27 .27 0 0 0-.4-.3h-.1v-.4z"/>
<path d="M17.1 169.7l.3-.1v1.1l.2 .1-.3 .1v-.1l-.4 .1-.2-.3v-.2h.2l.1 .4 .3-.1-.1-.6h-.2l-.1 .3h-.2l.3-.3h.3v-.3z"/>
<path d="M20.5 169.7l.3-.1v1.1l.1 .1-.2 .1-.1-.1-.3 .1-.2-.3v-.2h.1l.2 .4 .2-.1-.1-.6h-.1l-.2 .3h-.1l.2-.3h.3v-.3z"/>
<path d="M22.7 169.7l.3-.1v1.2l.1 .1h-.4l.1-.1v-.8z"/>
<path d="M24 169.7l.3-.1v.6a.39 .39 0 0 1 .6 .2 .39 .39 0 0 1-.5 .5l-.3-.1v-.5h.2v.5a.27 .27 0 0 0 .4-.3 .27 .27 0 0 0-.4-.2h-.2v-.5z"/>
<path d="M25.7 169.7l.3-.1v1.2l.1 .1h-.3l.1-.1v-.8z"/>
<path d="M41 169.7l.3-.1v1.1l.1 .1-.2 .1v-.1l-.4 .1-.2-.3v-.2h.2l.1 .4 .3-.1-.1-.6h-.2l-.1 .3h-.2l.2-.3h.4v-.3z"/>
<path d="M49 169.7l.2-.1v1.1l.2 .1-.3 .1v-.1l-.4 .1-.2-.3v-.2h.2l.1 .4 .3-.1-.1-.6h-.2l-.1 .3h-.2l.3-.3h.3v-.3z"/>
<path d="M53.7 169.7l.3-.1 .2 .2-.1 .1-.2-.2-.1 .1v.3h.2h-.2v.6l.1 .2h-.4l.1-.2v-.6h-.1h.1z"/>
<path d="M57.7 169.7l.3-.1v1.2l.1 .1h-.3l.1-.1v-.8z"/>
<path d="M62.8 169.7l.2-.1 .2 .2v.1l-.2-.2-.1 .1-.1 .3h.2h-.2v.6l.2 .2h-.4l.1-.2v-.6h-.2h.2z"/>
<path d="M19 171.9l.3-.1v1.1h.1l-.2 .1v-.1l-.4 .1-.2-.3v-.1h.2l.1 .3h.3l-.1-.6h-.2l-.1 .3h-.2l.2-.4 .4 .1v-.4z"/>
<path d="M22.4 171.9l.3-.1v1.1h.1l-.2 .1-.1-.1-.3 .1-.2-.3v-.1h.1l.1 .3h.3l-.1-.6h-.2l-.1 .3h-.1l.2-.4 .3 .1v-.4z"/>
<path d="M24.5 171.9l.3-.1v1.1l.1 .1h-.4l.2-.1v-.8z"/>
<path d="M28 171.9l.2-.1 .2 .1v.1l-.2-.2-.1 .1-.1 .3 .3 .1h-.3l.1 .6 .1 .1h-.4l.1-.1v-.6l-.1-.1h.1z"/>
<path d="M38.8 171.9l.3-.1v.6l.2-.2 .2 .1 .2 .7h-.4l.1-.2v-.4l-.1-.1-.2 .1v.5l.1 .1h-.4l.1-.1v-.8z"/>
<path d="M43.1 171.9l.2-.1v.6a.39 .39 0 0 1 .7 .2 .39 .39 0 0 1-.5 .4l-.3-.1v-.5h.1v.5a.29 .29 0 0 0 .5-.3 .27 .27 0 0 0-.5-.2h-.1v-.5z"/>
<path d="M44.9 171.9l.3-.1v1.1l.1 .1h-.4l.1-.1v-.8z"/>
<path d="M46.3 171.9l.3-.1v.6l.2-.2 .2 .1 .2 .7h-.4l.1-.2v-.4l-.1-.1-.2 .1v.5l.1 .1h-.4l.1-.1v-.8z"/>
<path d="M51.8 171.9l.2-.1v.6l.3-.2 .2 .1 .1 .7h-.4l.2-.2v-.4l-.2-.1-.2 .1 .1 .5 .1 .1h-.4l.1-.1v-.8z"/>
<path d="M55.1 171.9l.3-.1v.6l.2-.2 .2 .1 .1 .7h-.3l.1-.2v-.4l-.1-.1-.2 .1v.5l.1 .1h-.4l.1-.1v-.8z"/>
<path d="M60.4 171.9l.3-.1 .2 .1-.1 .1-.2-.2-.1 .1v.3l.2 .1h-.2v.6l.1 .1h-.4l.1-.1v-.6l-.1-.1h.1z"/>
<path d="M13.8 176.2l.3 .2v-.4v.4l.3-.2-.3 .2 .3 .2-.3-.2v.4v-.4l-.3 .2 .3-.2z"/>
<path d="M17.4 176.1l.3-.1v1.1l.2 .1-.3 .1v-.1l-.4 .1-.2-.3v-.2h.2l.1 .4 .3-.1-.1-.6h-.2l-.1 .3h-.2l.2-.3h.4v-.3z"/>
<path d="M22.9 176.1l.2-.1 .1 1.1 .1 .1-.3 .1v-.1l-.3 .1-.2-.3v-.2h.1l.1 .4 .3-.1-.1-.6h-.2l-.1 .3h-.1l.2-.3h.3v-.3z"/>
<path d="M31.2 176.1l.2-.1v.6a.39 .39 0 0 1 .7 .2 .39 .39 0 0 1-.5 .5l-.3-.1v-.5h.1v.5a.29 .29 0 0 0 .5-.3 .27 .27 0 0 0-.5-.2h-.1v-.5z"/>
<path d="M33 176.1l.3-.1v1.2l.1 .1h-.4l.1-.1v-.8z"/>
<path d="M16.2 178.3l.3-.1v1.1l.1 .1h-.4l.2-.1v-.8z"/>
<path d="M20.4 178.3l.3-.1v1.1h.1l-.2 .1-.1-.1-.3 .1-.2-.3v-.1h.1l.2 .3h.2l-.1-.6h-.1l-.2 .3h-.1l.2-.4 .3 .1v-.4z"/>
<path d="M24.9 178.3l.3-.1v.6a.39 .39 0 0 1 .6 .2 .39 .39 0 0 1-.4 .4l-.3-.1v-.5h.1v.5a.27 .27 0 0 0 .4-.3 .27 .27 0 0 0-.4-.2h-.1v-.5z"/>
<path d="M25.8 178.3l.3-.1v.6a.39 .39 0 0 1 .6 .2 .39 .39 0 0 1-.4 .4l-.3-.1v-.5h.1v.5a.27 .27 0 0 0 .4-.3 .27 .27 0 0 0-.4-.2h-.1v-.5z"/>
<path d="M27.9 178.3l.3-.1v.6l.2-.2 .2 .1 .2 .7h-.4l.1-.2v-.4l-.1-.1-.2 .1v.5l.1 .1h-.4l.2-.1v-.8z"/>
<path d="M31.4 178.3l.3-.1v1.1h.1l-.2 .1-.1-.1-.3 .1-.2-.3v-.1h.1l.2 .3h.2l-.1-.6h-.1l-.2 .3h-.1l.2-.4 .3 .1v-.4z"/>
<path d="M38.9 178.3l.3-.1v.6l.2-.2 .2 .1 .2 .7h-.4l.1-.2v-.4l-.1-.1-.2 .1v.5l.1 .1h-.4l.2-.1v-.8z"/>
<path d="M21.1 182.5l.3-.1v1.1l.1 .1-.2 .1-.1-.1-.3 .1-.2-.3v-.2h.1l.1 .4 .3-.1-.1-.6h-.1l-.2 .3h-.1l.2-.3h.3v-.3z"/>
<path d="M26.1 182.5l.2-.1 .2 .2-.1 .1-.1-.2-.2 .1v.3h.2h-.2v.6l.2 .2h-.5l.2-.2v-.6h-.2h.2z"/>
<path d="M31.7 182.5l.3-.1v1.2l.1 .1h-.4l.1-.1 .1-.8z"/>
<path d="M37.4 182.6l.1-.2a1.2 1.2 0 0 0 0 1.7l-.2-.3-.2-.4v-.5z"/>
<path d="M40.9 182.4a.92 .92 0 0 1 0 1.7 1.2 1.2 0 0 0 0-1.7z"/>
<path d="M26.4 188.9l.3-.1v1.1l.1 .1-.2 .1-.1-.1-.3 .1-.2-.3v-.2h.1l.1 .4 .3-.1-.1-.6h-.2l-.1 .3h-.1l.2-.3h.3v-.3z"/>
<path d="M29.4 188.9l.2-.1v1.1l.2 .1-.3 .1v-.1l-.4 .1-.2-.3v-.2h.2l.1 .4 .3-.1-.1-.6h-.2l-.1 .3h-.2l.3-.3h.3v-.3z"/>
<path d="M32.4 188.9l.3-.1v1.2l.1 .1h-.4l.1-.1v-.8z"/>
<path d="M32.9 188.9l.2-.1v1.2l.2 .1h-.4l.1-.1v-.8z"/>
<path d="M45.1 188.9l.2-.1v1.2l.2 .1h-.4l.1-.1v-.8z"/>
<path d="M23.6 191.1l.3-.1v1.1h.1l-.2 .1v-.1l-.4 .1-.2-.3v-.1h.2l.1 .3h.3l-.1-.6h-.2l-.1 .3h-.2l.2-.4 .4 .1-.1-.4z"/>
<path d="M26.4 191.1l.2-.1v1.1l.2 .1h-.4l.1-.1v-.8z"/>
<path d="M34.9 191.1l.3-.1v1.1h.1l-.2 .1v-.1l-.4 .1-.2-.3v-.1h.2l.1 .3h.3l-.1-.6h-.2l-.1 .3h-.2l.2-.4 .4 .1-.1-.4z"/>
<path d="M51.9 191.1l.3-.1v.6l.2-.2 .2 .1 .1 .7h-.3l.1-.2v-.4l-.1-.1-.2 .1v.5l.1 .1h-.4l.1-.1v-.8z"/>
<path d="M54.6 191.1l.3-.1v1.1l.1 .1h-.4l.1-.1v-.8z"/>
<path d="M55.5 191.1l.3-.1v1.1h.1l-.2 .1-.1-.1-.3 .1-.2-.3v-.1h.1l.2 .3h.2l-.1-.6h-.1l-.2 .3h-.1l.2-.4 .3 .1v-.4z"/>
<path d="M57.2 191.1l.2-.1v.6l.2-.2 .2 .1 .2 .7h-.4l.2-.2-.1-.4-.1-.1-.2 .1v.5l.2 .1h-.4l.1-.1v-.8z"/>
<path d="M59.6 191.1l.3-.1v.8l.3-.3-.1-.1h.4l-.5 .3 .5 .5h-.4l-.2-.4v.3l.1 .1h-.4l.2-.2v-.9z"/>
<path d="M61.5 191.1l.2-.1v.6l.2-.2 .2 .1 .2 .7h-.4l.2-.2-.1-.4-.1-.1-.2 .1v.5l.2 .1h-.4l.1-.1v-.8z"/>
<path d="M21.8 193.2l.3-.1v.6l.2-.2 .2 .1 .2 .7h-.4l.1-.1v-.5l-.1-.1-.2 .1v.5l.1 .1h-.4l.2-.1v-.8z"/>
<path d="M26.1 193.2l.3-.1v.8l.3-.3-.1-.1h.4l-.5 .4 .5 .4h-.4l-.2-.4v.4h.1h-.4l.2-.1-.1-.9z"/>
<circle cx="28.4" cy="152.7" r=".09"/>
<circle cx="42.8" cy="159.1" r=".09"/>
<circle cx="44" cy="159.1" r=".09"/>
<circle cx="47.4" cy="161.2" r=".09"/>
<circle cx="52.9" cy="161.2" r=".09"/>
<circle cx="60.4" cy="161.2" r=".09"/>
<circle cx="28.3" cy="165.5" r=".09"/>
<circle cx="39.9" cy="165.5" r=".09"/>
<circle cx="42.1" cy="165.5" r=".09"/>
<circle cx="44.9" cy="165.5" r=".09"/>
<circle cx="19.6" cy="176.1" r=".09"/>
<circle cx="43.5" cy="178.3" r=".09"/>
<circle cx="32.1" cy="188.9" r=".09"/>
<circle cx="43.1" cy="188.9" r=".09"/>
<circle cx="62.6" cy="191.1" r=".09"/>
</g>
<g fill="none" stroke="#0000c2" stroke-width=".18">
<path d="M179.3 19.4v1.2M179.3 19.9l-.4-.1-.2 .2M197 19.8h.5M197.2 19.4l.1 1.2M201.6 19.8l-.4 .1-.1 .1v.5l.5 .1M213.5 19.9h.5M217.6 19.8l.3 .1M222.6 19.8l.3 .1 .1 .1v.5l-.4 .1M226.8 19.8l.2 .2v.6M230.7 19.4v1.1l.2 .1M178.7 20.4l.2 .2h.4M214 20.1l-.4 .1-.2 .1 .2 .3h.4"/>
<path d="M217.6 20.2l.3 .1 .1 .2-.2 .1h-.3M227 20.6h-.1M227 20.1l-.1 .1M227.2 102l.2 .2-.2 .2M227.2 101.6h.1M234.8 103.6v.9M235.1 103.6l-.3 .3M241.6 101.6h-.1M241.6 101.9l-.2 .2 .2 .3M243.4 101.6h.5M243.6 102.2l.3 .2M253.2 101.6h.5"/>
<path d="M253.7 101.2l-.3 .1v1.1M257.1 101.6h.5M257.1 102.4h.5M257.6 101.6v1l-.2 .3-.3-.1M260.7 103.7v.7h.5M261.2 103.7l.1 .2-.6 .2M262.1 101.6h.3l.3 .2-.1 .6h-.5M262.8 104.4v.1M262.8 103.7v.1M267.2 101.6l.4 .2M267.6 101.8l.2-.2h.3v.8M267.6 101.8v.6"/>
<path d="M274.4 101.6l.2 .2v.6M274.6 102.4h-.1M274.6 101.9h-.1M277.4 102.2l.2 .2M94 147.3h58.4v50.8h-58.4zM102.6 151.6h.5M102.6 150.9h.5M103.1 150.4v1.2M104.2 148.3l.3 .3-.1 .3-.7 .7h.8M105.6 148.3h-.6v.6l.1-.1 .5 .1 .1 .2-.1 .4-.2 .1-.4-.1M120.6 155.1h.4M120.8 150.4l-.2 .1"/>
<path d="M121 154.5h-.4v1.2M121.3 150.9l-.7 .7h.7M125.5 150.8h.5M126 150.4l-.3 .2v1M129.8 150.9l-.4-.1-.1 .2v.6h.5M129.9 151.1l-.6 .1M135.5 150.4v1.1l.2 .1M136.3 150.8l-.2 .2v.5l.2 .1M136.7 151.1l-.6 .1M139.5 151.2l.3 .1v.2l-.1 .1h-.3M139.5 150.8l.3 .1M140.2 150.8h.5"/>
<path d="M247.6 141.3l.1 .2-.1 .5"/>
</g>
<g fill="none" stroke="#006464" stroke-width=".18">
<path d="M240.2 57.7l-.4 1.3M259.6 57.7l-.4 1.3M247.9 79h.5M248.3 79.8h.1M253 67h.5M253.4 67.9h.1M268.3 79h.4M268.6 79.8h.1M273.3 67h.5M273.7 67.9h.1M242.6 90h.7M247.9 91.7h.5"/>
<path d="M248.3 92.5h.1M268.3 91.7h.4M268.6 92.5h.1"/>
</g>
<path d="M236.2 78.7v2.6M237.5 63.5h.1M238.8 66h2.5M256.5 78.7v2.6M257.8 63.5h.1M259.1 66h2.5M236.2 94h.1M236.2 81.3h.1M236.2 91.4v2.6M256.5 94h.1M256.5 81.3h.1M256.5 91.4v2.6" fill="none" stroke="#840000" stroke-width=".18"/>
<g fill="#009600" stroke="#009600" stroke-width=".18">
<circle cx="80" cy="44.5" r=".46"/>
<circle cx="80" cy="38.1" r=".46"/>
<circle cx="59.7" cy="90.2" r=".46"/>
<circle cx="62.2" cy="87.6" r=".46"/>
<circle cx="64.8" cy="85.1" r=".46"/>
<circle cx="161.3" cy="58.4" r=".46"/>
<circle cx="161.3" cy="82.6" r=".46"/>
<circle cx="163.8" cy="85.1" r=".46"/>
<circle cx="161.3" cy="85.1" r=".46"/>
</g>
<g font-size="2.8" fill="#840000">
<text x="177.5" y="181.4">Title:</text>
<text x="187.2" y="181.4">Nautilus_Mainboard</text>
</g>
<g font-size="2.1" fill="#840000">
<text x="178" y="185">Sheet:</text>
<text x="265" y="185.1">Rev:</text>
<text x="270.9" y="185.1">0</text>
<text x="178" y="189.5">Author:</text>
<text x="187.2" y="189.5">Evan</text>
<text x="193.7" y="189.5">&amp;</text>
<text x="196.8" y="189.5">Davide</text>
<text x="178" y="193.6">Date:</text>
<text x="178" y="197.5">File:</text>
<text x="184.1" y="197.5">nautilus_mainboard.kicad_sch</text>
<text x="185" y="193.6">2025-11-19</text>
<text x="217" y="193.6">Size:</text>
<text x="223.7" y="193.6">A4</text>
<text x="257.5" y="193.4">Id:</text>
<text x="261.6" y="193.4">1/20</text>
</g>
<g font-size="1.8" fill="#840000">
<text x="35" y="11.9">1</text>
<text x="85" y="11.9">2</text>
<text x="135" y="11.9">3</text>
<text x="185" y="11.9">4</text>
<text x="235" y="11.9">5</text>
<text x="285" y="11.9">6</text>
<text x="10.3" y="35.9">A</text>
<text x="285.3" y="35.9">A</text>
<text x="10.3" y="85.9">B</text>
<text x="285.3" y="85.9">B</text>
<text x="10.3" y="135.9">C</text>
<text x="285.3" y="135.9">C</text>
<text x="10.3" y="185.9">D</text>
<text x="285.3" y="185.9">D</text>
<text x="35" y="199.9">1</text>
<text x="85" y="199.9">2</text>
<text x="135" y="199.9">3</text>
<text x="185" y="199.9">4</text>
<text x="235" y="199.9">5</text>
<text x="285" y="199.9">6</text>
</g>
<g font-size="1.8" fill="#0000c2">
<text x="171" y="20.9">Standard</text>
<text x="180.6" y="20.9">5V</text>
<text x="184.1" y="20.9">and</text>
<text x="188.7" y="20.9">3.3V</text>
<text x="194" y="20.9">for</text>
<text x="197.8" y="20.9">the</text>
<text x="202" y="20.9">components</text>
<text x="214.5" y="20.9">are</text>
<text x="218.7" y="20.9">sent</text>
<text x="223.9" y="20.9">out</text>
<text x="228.1" y="20.9">as</text>
<text x="231.4" y="20.9">globals.</text>
<text x="214.9" y="102.7">All</text>
<text x="218.5" y="102.7">4</text>
<text x="220.8" y="102.7">corners</text>
<text x="228.7" y="104.8">copper</text>
<text x="229.1" y="102.7">should</text>
<text x="236.3" y="104.8">plane</text>
<text x="236.5" y="102.7">have</text>
<text x="242.1" y="102.7">a</text>
<text x="242.7" y="104.8">for</text>
<text x="244.4" y="102.7">testprobe</text>
<text x="246.5" y="104.8">a</text>
<text x="248.8" y="104.8">Krokodilzange</text>
<text x="254.4" y="102.7">for</text>
<text x="258.3" y="102.7">gnd.</text>
<text x="263.4" y="104.8">:)</text>
<text x="263.5" y="102.7">plus</text>
<text x="268.7" y="102.7">maybe</text>
<text x="275.9" y="102.7">a</text>
<text x="243.7" y="142.3">logo</text>
<text x="249" y="142.3">sync</text>
<text x="254.4" y="142.3">doesnt</text>
<text x="261.9" y="142.3">work?</text>
<text x="94.9" y="150">20.11.2025</text>
<text x="13.7" y="150.2">Changelog:</text>
<text x="13.7" y="154.5">+ AddedBuswhereit seemsreasonable.</text>
<text x="94.9" y="152">Switched</text>
<text x="104.4" y="152">R18</text>
<text x="109.3" y="152">from</text>
<text x="114.8" y="152">1k</text>
<text x="118.2" y="152">to</text>
<text x="121.3" y="152">2.2k</text>
<text x="126.5" y="152">for</text>
<text x="130.3" y="152">equal</text>
<text x="136.7" y="152">led</text>
<text x="140.8" y="152">strength</text>
<text x="13.7" y="156.6">+ AddedunifiedLED symbol(Redpower,Yellowdata)</text>
<text x="13.7" y="158.8">+ AddedBuzzerlogic andBuzzer</text>
<text x="13.7" y="160.9">+ AddedSheettitles,Authors,Date,Revision</text>
<text x="94.9" y="156.1">+</text>
<text x="97.7" y="156.1">Added</text>
<text x="104.5" y="156.1">more</text>
<text x="110.4" y="156.1">routing</text>
<text x="118.2" y="156.1">in</text>
<text x="121.2" y="156.1">PCB.</text>
<text x="13.7" y="163">+ AddedESDprotectiononall Plugs(notsureif 3.3Vis correctlike that)</text>
<text x="13.7" y="167.3">- RemovedOverengineered</text>
<text x="33.7" y="167.3">Powerdistributionsystem</text>
<text x="13.7" y="169.5">+ ImplementedsimplerPowerdistributionsystem</text>
<text x="13.7" y="171.6">- ReducedGlobalsto aminimum,used+3.3Vand+5V for voltageof parts</text>
<text x="13.7" y="173.7">+ Introducedalot of TestPointswith symbolthatcatchestheeyefast.</text>
<text x="13.7" y="178">* RedesignedsomeSymbols</text>
<text x="13.7" y="180.1">* Cleaneduprubbishandwiring sphagetti</text>
<text x="13.7" y="184.4">- RemovedPCBfor newlayout.(WIP)</text>
<text x="13.7" y="188.7">Notes:</text>
<text x="13.7" y="190.8">-&gt; Fannotyetupdated,still ascrewterminal.</text>
<text x="13.7" y="192.9">-&gt; Piezzorandomlyconnectedto anSTM Pin.Evanshouldcheckthis.</text>
<text x="13.7" y="195.1">-&gt; PCBin themaking.</text>
<text x="13.7" y="197.2">Issue:FootprintandModelfor SSDholdernotpresentanymore@evan</text>
</g>
<g font-size="1.8" fill="#006464">
<text x="25.4" y="24.7">STM</text>
<text x="101.6" y="24.7">CM4</text>
<text x="177.8" y="24.7">Power_logic</text>
<text x="179.3" y="28.8">STM_Plug_3.3V</text>
<text x="62.2" y="33.9">RUN_PG_CM4</text>
<text x="82.6" y="35.2">TP4</text>
<text x="103.1" y="33.9">RUN_PG</text>
<text x="58" y="41" transform="rotate(-90 58 41)">STM_Plug_3.3V</text>
<text x="62.1" y="39">STM_UART_TX</text>
<text x="82.6" y="40.7">TP3</text>
<text x="82.6" y="36.9">Test</text>
<text x="87.5" y="36.9">Point</text>
<text x="103.1" y="39">PI_RX</text>
<text x="137.6" y="40.2">CM4_Out_3.3V</text>
<text x="139.5" y="36.4">USB_Out_5V</text>
<text x="179.3" y="40.2">CM4_Out_3.3V</text>
<text x="179.3" y="36.4">USB_Out_5V</text>
<text x="61.8" y="45.3">STM_UART_RX</text>
<text x="82.6" y="43.3">Test</text>
<text x="87.5" y="43.3">Point</text>
<text x="103.1" y="45.3">PI_TX</text>
<text x="59.2" y="51.7">GLOBAL_EN_CM4</text>
<text x="103.1" y="51.7">GLOBAL_EN_CM4</text>
<text x="135.6" y="52.9">GPIO_VREF_3.3V</text>
<text x="139.3" y="49.1">LAN_IN_3.3V</text>
<text x="179.3" y="52.9">GPIO_VREF_3.3V</text>
<text x="179.3" y="49.1">LAN_IN_3.3V</text>
<text x="58.6" y="58">Battery_Out_3.3V</text>
<text x="134.8" y="59.3">Battery_Out_3.3V</text>
<text x="179.3" y="59.3">Battery_Out_3.3V</text>
<text x="234.5" y="59.3">+3.3V</text>
<text x="255.8" y="59.3">+5V</text>
<text x="60.5" y="60.6">Piezzo_Control</text>
<text x="179.3" y="61.8">Battery_Out_5V</text>
<text x="243.8" y="65.6">TP5</text>
<text x="264.2" y="65.6">TP8</text>
<text x="243.8" y="68.2">Test</text>
<text x="248.8" y="68.2">Point</text>
<text x="264.2" y="68.2">Test</text>
<text x="269.2" y="68.2">Point</text>
<text x="47.9" y="74.7" transform="rotate(-90 47.9 74.7)">BMI1_CSB_ACCEL</text>
<text x="50.4" y="74.7" transform="rotate(-90 50.4 74.7)">BMI1_CSB_GYRO</text>
<text x="52.9" y="74.7" transform="rotate(-90 52.9 74.7)">BMI2_CSB_ACCEL</text>
<text x="55.5" y="74.7" transform="rotate(-90 55.5 74.7)">BMI2_CSB_GYRO</text>
<text x="60.6" y="74.7" transform="rotate(-90 60.6 74.7)">BMI_MISO</text>
<text x="63.1" y="74.7" transform="rotate(-90 63.1 74.7)">BMI_MOSI</text>
<text x="65.6" y="74.7" transform="rotate(-90 65.6 74.7)">BMI_SCK</text>
<text x="238.8" y="77.6">TP9</text>
<text x="259.1" y="77.6">TP10</text>
<text x="150.3" y="80.9">Test</text>
<text x="155.2" y="80.9">Point</text>
<text x="155.6" y="78.3">TP15</text>
<text x="164.7" y="80.9">TP16</text>
<text x="164.7" y="83.4">Test</text>
<text x="169.7" y="83.4">Point</text>
<text x="238.8" y="80.1">Test</text>
<text x="243.8" y="80.1">Point</text>
<text x="259.1" y="80.1">Test</text>
<text x="264.1" y="80.1">Point</text>
<text x="71.3" y="88.5">Test</text>
<text x="71.5" y="86">Test</text>
<text x="76.2" y="88.5">Point</text>
<text x="76.5" y="86">Point TP2</text>
<text x="81.7" y="88.5">TP1</text>
<text x="234.2" y="87.2">GND</text>
<text x="254.5" y="87.2">GND</text>
<text x="71.3" y="91">Test</text>
<text x="76.2" y="91">Point</text>
<text x="81.6" y="91">TP14</text>
<text x="101.6" y="92">LPHS-connector</text>
<text x="176.5" y="93.3">Piezzo</text>
<text x="238.8" y="92.8">Test</text>
<text x="238.8" y="90.3">TP11</text>
<text x="243.8" y="92.8">Point</text>
<text x="259.1" y="92.8">Test</text>
<text x="259.1" y="90.3">TP12</text>
<text x="264.1" y="92.8">Point</text>
<text x="234.2" y="99.9">GND</text>
<text x="254.5" y="99.9">GND</text>
<text x="60.6" y="107.1" transform="rotate(-90 60.6 107.1)">BMI_MISO</text>
<text x="63.1" y="107.1" transform="rotate(-90 63.1 107.1)">BMI_MOSI</text>
<text x="65.6" y="106.2" transform="rotate(-90 65.6 106.2)">BMI_SCK</text>
<text x="50.4" y="113.4" transform="rotate(-90 50.4 113.4)">BMI1_CSB_GYRO</text>
<text x="55.5" y="113.4" transform="rotate(-90 55.5 113.4)">BMI2_CSB_GYRO</text>
<text x="134.8" y="111.4">Battery_Out_3.3V</text>
<text x="136.6" y="113.9">Battery_Out_5V</text>
<text x="47.9" y="114.2" transform="rotate(-90 47.9 114.2)">BMI1_CSB_ACCEL</text>
<text x="52.9" y="114.2" transform="rotate(-90 52.9 114.2)">BMI2_CSB_ACCEL</text>
<text x="243.8" y="138">Davide's</text>
<text x="252.9" y="138">Logo</text>
<text x="258.5" y="138">silkscreen</text>
<text x="178" y="141.8">Piezo_ctrl</text>
<text x="24.7" y="144.8" transform="rotate(-90 24.7 144.8)">IMU</text>
<text x="259.1" y="163.4">ARIS Logo</text>
<text x="270.1" y="163.4">silkscreen</text>
</g>
<g font-size="1.8" fill="#000084">
<text x="125.3" y="65.2" transform="rotate(-90 125.3 65.2)">D-}</text>
<text x="130.4" y="65.2" transform="rotate(-90 130.4 65.2)">D-}</text>
<text x="135.5" y="65.2" transform="rotate(-90 135.5 65.2)">D-}</text>
<text x="140.6" y="65.2" transform="rotate(-90 140.6 65.2)">D-}</text>
<text x="72" y="74.7" transform="rotate(-90 72 74.7)">ST_CAN{P,N}</text>
<text x="74.5" y="74.7" transform="rotate(-90 74.5 74.7)">STM{RX,TX}</text>
<text x="125.3" y="74.7" transform="rotate(-90 125.3 74.7)">TRD0{D+</text>
<text x="130.4" y="74.7" transform="rotate(-90 130.4 74.7)">TRD1{D+</text>
<text x="135.5" y="74.7" transform="rotate(-90 135.5 74.7)">TRD2{D+</text>
<text x="140.6" y="74.7" transform="rotate(-90 140.6 74.7)">TRD3{D+</text>
<text x="125.3" y="97.9" transform="rotate(-90 125.3 97.9)">D-}</text>
<text x="130.4" y="97.9" transform="rotate(-90 130.4 97.9)">D-}</text>
<text x="135.5" y="97.9" transform="rotate(-90 135.5 97.9)">D-}</text>
<text x="140.6" y="97.9" transform="rotate(-90 140.6 97.9)">D-}</text>
<text x="125.3" y="107.4" transform="rotate(-90 125.3 107.4)">TRD0{D+</text>
<text x="130.4" y="107.4" transform="rotate(-90 130.4 107.4)">TRD1{D+</text>
<text x="135.5" y="107.4" transform="rotate(-90 135.5 107.4)">TRD2{D+</text>
<text x="140.6" y="107.4" transform="rotate(-90 140.6 107.4)">TRD3{D+</text>
<text x="103.1" y="117.7">STM{RX,TX}</text>
<text x="103.1" y="120.2">ST_CAN{P,N}</text>
</g>
<g font-size="1.8" fill="#725600">
<text x="25.4" y="78.5">File:</text>
<text x="30.6" y="78.5">STM.kicad_sch</text>
<text x="101.6" y="78.5">File:</text>
<text x="106.8" y="78.5">CM4.kicad_sch</text>
<text x="177.8" y="78.5">File:</text>
<text x="183" y="78.5">Power_logic.kicad_sch</text>
<text x="78.5" y="139.6" transform="rotate(-90 78.5 139.6)">IMU.kicad_sch</text>
<text x="78.5" y="144.8" transform="rotate(-90 78.5 144.8)">File:</text>
<text x="101.6" y="145.8">File:</text>
<text x="106.8" y="145.8">LPHT-connector.kicad_sch</text>
<text x="176.5" y="147.1">File:</text>
<text x="181.8" y="147.1">Piezzo.kicad_sch</text>
</g>
</svg>
